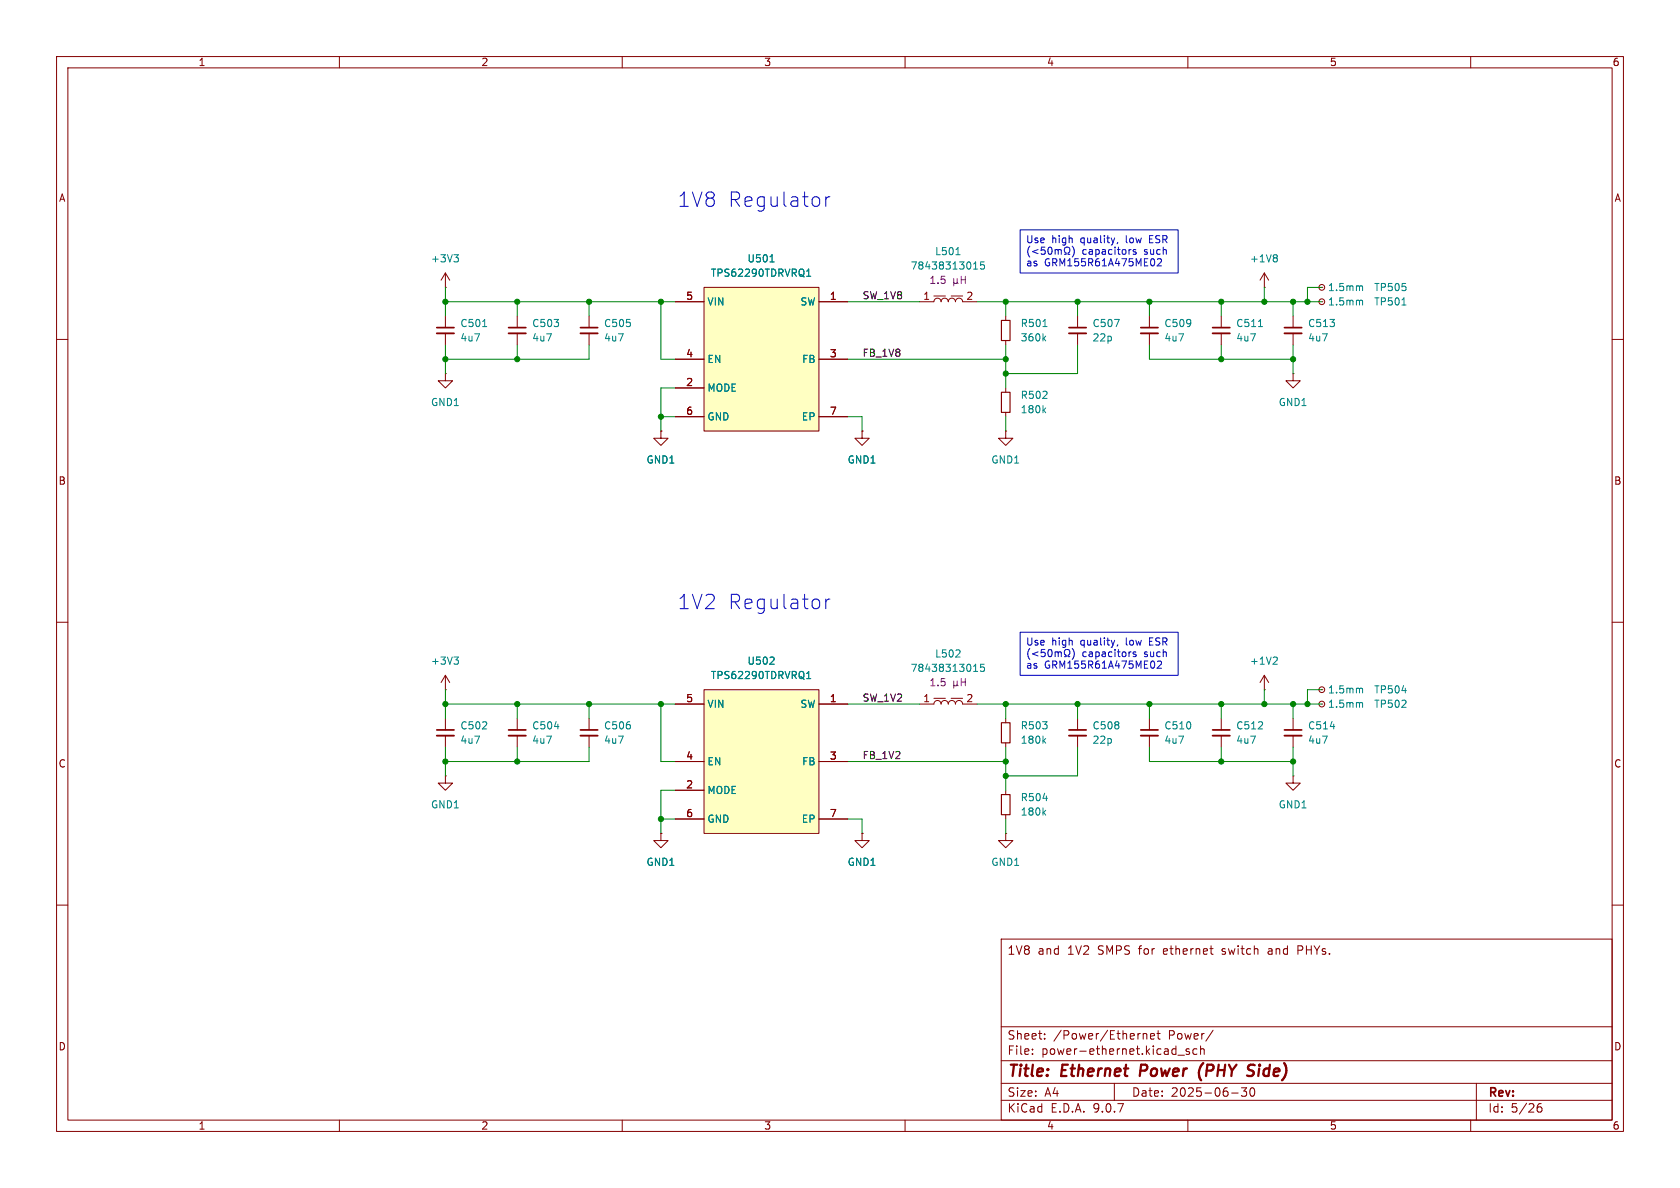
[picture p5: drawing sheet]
<svg xmlns="http://www.w3.org/2000/svg" width="297mm" height="210mm" viewBox="0 0 297 210" stroke-linecap="round" stroke-linejoin="round" font-family="sans-serif">
<path d="M0 0h297v210h-297z" fill="#fff" stroke="#fff" stroke-width=".18"/>
<g fill="none" stroke="#840000" stroke-width=".18">
<path d="M10 10h277v190h-277zM12 12h273v186h-273zM60 10v2M110 10v2M160 10v2M210 10v2M260 10v2M78.7 50.8h.1M78.7 48.3v2.5M78.7 55.9v2M78.7 58.9v2.1M78.7 48.3l-.7 1.2"/>
<path d="M78.7 48.3l.8 1.2M10 60h2M285 60h2M10 110h2M78.7 119.4l-.7 1.3M78.7 119.4l.8 1.3M78.7 119.4v2.5M285 110h2M78.7 121.9h.1M78.7 127v2M78.7 130v2.1M104.1 127v2"/>
<path d="M104.1 130v2.1M162.6 124.5h2.5a.64 .64 0 0 1 .6-.7 .64 .64 0 0 1 .7 .7 .64 .64 0 0 1 .6-.7 .64 .64 0 0 1 .6 .7 .64 .64 0 0 1 .7-.7 .64 .64 0 0 1 .6 .7 .64 .64 0 0 1 .6-.7 .64 .64 0 0 1 .7 .7h2.5M165.1 123.4h2M168.1 123.4h2.1M228.6 137.2v1.2h1.3l-1.3 1.3-1.3-1.3h1.3M228.6 137.2h.1M233.7 121.9h.1M233.7 124.5h.1M152.4 147.3v1.3h1.3l-1.3 1.3-1.3-1.3h1.3M152.4 147.3h.1M177.8 147.3v1.3h1.3l-1.3 1.3-1.3-1.3h1.3M177.8 147.3h.1"/>
<path d="M10 160h2M177 166h108v32h-108zM213.9 167.7h.6M214.3 168.7h.2M224.2 168.2v.4M229.5 168h.5M230 167.2h-.5v1.5M285 160h2M60 198v2M110 198v2M160 198v2M177 194.5h108"/>
<path d="M177 191.5h108M177 187.5h108M177 181.5h108M182.5 186.3v.1M182.5 185.5v.1M184.7 183.6v.1M184.7 182.8v.1M197 191.5v3M202.1 182.7v1M202.1 182.8l.2-.1 .4 .1v.9M203.4 183.2l.7-.1-.1-.3-.4-.1-.2 .2 .1 .7h.5M204.5 182.7h.6"/>
<path d="M204.7 182.2v1.3l.4 .2M208.2 186.5h1.2M210 198v2M210.2 185.5l-.3-.1-.2 .2v.2l.5 .2v.3h-.5M211.6 185.5l-.4-.1-.3 .3v.4l.1 .2h.6M212.2 185.5l.3-.1 .3 .1 .1 .9M212.2 184.9v1.5M214.5 182.1l-1.3 2M217.7 193.2h1.2M220.4 192.3l-.5 .6 .4 .1v.7l-.2 .1h-.4l-.2-.1M221.5 192.3a.94 .94 0 0 1 0 1.5 .81 .81 0 0 1-.4-1.4M260 198v2"/>
<path d="M261 191.5v6.5M271.7 196l.3-.3h.5l.1 .3v.3l-.3 .3-.4-.1-.2-.2M272.5 195.1a.59 .59 0 0 0-.8 .6"/>
<circle cx="233.7" cy="121.9" r=".51"/>
<circle cx="233.7" cy="124.5" r=".51"/>
</g>
<path d="M201.7 188.2l-.2 2M212.7 187.9a2.35 2.35 0 0 0-.4 3.1M221.5 189.4a.44 .44 0 0 1 0 .6M221.6 188.2l.2 .1" fill="none" stroke="#840000" stroke-width=".4"/>
<g fill="none" stroke="#008484" stroke-width=".18">
<path d="M80.3 45h.7l-.4 .5M80.8 45.5l.2 .3v.3l-.2 .2M85.3 57.7h.7M80.3 116.1h.7l-.4 .5M80.8 116.6l.2 .3v.3l-.2 .2M168.9 116.1h.8M169.7 115v.4M172.1 118.7h.7M172.2 117.7l.3-.3v1.3M174 117.4h-.6l-.1 .6 .2-.1 .4 .1 .2 .1-.1 .5-.2 .1-.5-.1M240.5 121.7l.4 .1v.7M240.5 124.2l.4 .2v.6"/>
<path d="M247.8 122.1h.8"/>
</g>
<path d="M77.2 57.9h3.1M77.2 129h3.1M102.6 129h3.1" fill="none" stroke="#840000" stroke-width=".3"/>
<path d="M77.2 58.9h3.1M77.2 130h3.1M102.6 130h3.1" fill="none" stroke="#840000" stroke-width=".33"/>
<path d="M169.9 120v1.2M170.7 120v1.2M168.6 120.4v1.3M168.6 121l.2 .2h.2l.2-.2M169.2 121l.2 .2M169.2 120.4v.6M169.9 120.6h.8" fill="none" stroke="#840084" stroke-width=".18"/>
<path d="M124.5 121.9h20.3v25.4h-20.3z" fill="#ffffc2"/>
<g fill="none" stroke="#840000" stroke-width=".18">
<path d="M91.4 55.9v2M91.4 58.9v2.1M104.1 55.9v2M104.1 58.9v2.1M162.6 53.3h2.5a.64 .64 0 0 1 .6-.6 .64 .64 0 0 1 .7 .6 .64 .64 0 0 1 .6-.6 .64 .64 0 0 1 .6 .6 .64 .64 0 0 1 .7-.6 .64 .64 0 0 1 .6 .6 .64 .64 0 0 1 .6-.6 .64 .64 0 0 1 .7 .6h2.5M165.1 52.3h2M168.1 52.3h2.1M177.8 55.9v.7M116.8 76.2v1.3h1.3l-1.3 1.2-1.2-1.2h1.2M116.8 76.2h.1M152.4 76.2v1.3h1.3l-1.3 1.2-1.3-1.2h1.3M152.4 76.2h.1"/>
<path d="M177.8 76.2v1.3h1.3l-1.3 1.2-1.3-1.2h1.3M177.8 76.2h.1M177.8 60.2v.8M177.8 68.6v.7M177.8 72.9v.8M223.5 119.4l-.7 1.3M223.5 119.4l.8 1.3M223.5 119.4v2.5M78.7 137.2v1.2h-1.2l1.2 1.3 1.3-1.3h-1.3M78.7 137.2h.1M91.4 127v2M91.4 130v2.1"/>
<path d="M119.4 124.5h5.1M119.4 134.6h5.1M119.4 139.7h5.1M124.5 121.9h20.3v25.4h-20.3zM144.8 124.5h5.1M144.8 134.6h5.1M177.8 127v.8M177.8 131.3v.8M177.8 139.7v.8M190.5 127v2M190.5 130v2.1M203.2 127v2"/>
<path d="M203.2 130v2.1M215.9 127v2M215.9 130v2.1M223.5 121.9h.1M228.6 127v2M228.6 130v2.1M116.8 147.3v1.3h1.3l-1.3 1.3-1.2-1.3h1.2M116.8 147.3h.1M119.4 144.8h5.1M144.8 144.8h5.1M177.8 144v.8"/>
</g>
<g fill="none" stroke="#008484" stroke-width=".18">
<path d="M169 45h.7M172.1 47.6h.7M172.2 46.6l.3-.3v1.3M174 46.3h-.6l-.1 .6 .2-.1h.4l.2 .2-.1 .4-.2 .2-.5-.2M184.4 57.7h.7M184.5 59.8l.4 .5M184.9 59.4l-.5 .5M184.5 72.5l.4 .5M184.9 72.1l-.5 .5M136.1 117.4h.8M136.8 116.3v.4M142.6 120h.7"/>
<path d="M142.6 119.1l.4-.4v1.3M225.6 116.1l.2 .3v.3l-.8 .7h.8M98 128.4h.8M184.5 130.9l.4 .5M184.9 130.5l-.5 .5M235.2 128.4h.8M184.4 141.1h.8M184.5 143.6l.4 .5M184.9 143.2l-.5 .5"/>
</g>
<path d="M89.9 57.9h3.1M102.6 57.9h3.1M89.9 129h3.1M189 129h3M201.7 129h3M214.4 129h3M227.1 129h3" fill="none" stroke="#840000" stroke-width=".3"/>
<path d="M89.9 58.9h3.1M102.6 58.9h3.1M89.9 130h3.1M189 130h3M201.7 130h3M214.4 130h3M227.1 130h3" fill="none" stroke="#840000" stroke-width=".33"/>
<path d="M177 56.6h1.6v3.6h-1.6zM177 69.3h1.6v3.6h-1.6zM177 127.8h1.6v3.5h-1.6zM177 140.5h1.6v3.5h-1.6z" fill="none" stroke="#840000" stroke-width=".2"/>
<path d="M168.6 49.3v1.2M168.6 49.9l.2 .2h.2l.2-.2M169.2 49.9l.2 .2M169.2 49.3v.6M169.9 48.8v1.3M169.9 49.4h.8M170.7 48.8v1.3" fill="none" stroke="#840084" stroke-width=".18"/>
<path d="M124.5 50.8h20.3v25.4h-20.3z" fill="#ffffc2"/>
<g fill="none" stroke="#840000" stroke-width=".18">
<path d="M119.4 53.3h5.1M124.5 50.8h20.3v25.4h-20.3zM144.8 53.3h5.1M190.5 55.9v2M190.5 58.9v2.1M203.2 55.9v2M203.2 58.9v2.1M215.9 55.9v2M215.9 58.9v2.1M223.5 50.8h.1M223.5 48.3l-.7 1.2M223.5 48.3l.8 1.2"/>
<path d="M223.5 48.3v2.5M228.6 55.9v2M228.6 58.9v2.1M233.7 50.8h.1M233.7 53.3h.1M78.7 66v1.3h-1.2l1.2 1.3 1.3-1.3h-1.3M78.7 66h.1M116.8 76.2h.1M119.4 63.5h5.1M119.4 68.6h5.1M119.4 73.7h5.1M144.8 63.5h5.1"/>
<path d="M144.8 73.7h5.1M152.4 76.2h.1M228.6 66v1.3h1.3l-1.3 1.3-1.3-1.3h1.3M228.6 66h.1M119.4 124.5h5.1M119.4 134.6h5.1M119.4 139.7h5.1M144.8 124.5h5.1M144.8 134.6h5.1M116.8 147.3h.1M119.4 144.8h5.1M144.8 144.8h5.1"/>
<path d="M152.4 147.3h.1"/>
<circle cx="233.7" cy="50.8" r=".51"/>
<circle cx="233.7" cy="53.3" r=".51"/>
</g>
<g fill="none" stroke="#008484" stroke-width=".18">
<path d="M136.1 46.3h.8M142.6 48.8h.7M142.6 47.9l.4-.3v1.2M197 56.5h.9l-.6 1.2M222.5 57.7h.7M225.6 45l.2 .3-.2 .3 .2 .2v.3l-.2 .2M240.5 50.5l.4 .2v.7M240.5 53.1l.4 .2v.6M247.8 53.9h.8M136.1 117.4h.8M136.8 116.3v.4M142.6 119.1l.4-.4v1.3"/>
<path d="M142.6 120h.7"/>
</g>
<path d="M189 57.9h3M201.7 57.9h3M214.4 57.9h3M227.1 57.9h3" fill="none" stroke="#840000" stroke-width=".3"/>
<path d="M189 58.9h3M201.7 58.9h3M214.4 58.9h3M227.1 58.9h3" fill="none" stroke="#840000" stroke-width=".33"/>
<g fill="none" stroke="#008400" stroke-width=".18">
<path d="M78.7 50.8v5.1M78.7 53.3h40.7M91.4 53.3v2.6M104.1 53.3v2.6M116.8 53.3v10.2h2.6M149.9 53.3h12.7M172.7 53.3h61M177.8 53.3v2.6M190.5 53.3v2.6M203.2 53.3v2.6M215.9 53.3v2.6M223.5 50.8v2.5"/>
<path d="M228.6 53.3v2.6M233.7 50.8h-2.6v2.5M78.7 61v5M91.4 61v2.5M104.1 61v2.5h-25.4M116.8 73.7h2.6M119.4 68.6h-2.6v7.6M149.9 63.5h27.9M149.9 73.7h2.5v2.5M177.8 61v7.6M177.8 73.7v2.5M190.5 61v5h-12.7"/>
<path d="M203.2 61v2.5h25.4M215.9 61v2.5M228.6 61v5M78.7 121.9v5.1M78.7 132.1v5.1M78.7 124.5h40.7M91.4 124.5v2.5M91.4 132.1v2.5M104.1 132.1v2.5h-25.4M104.1 124.5v2.5M116.8 124.5v10.1h2.6M119.4 139.7h-2.6v7.6"/>
<path d="M149.9 134.6h27.9M149.9 124.5h12.7M172.7 124.5h61M177.8 124.5v2.5M177.8 132.1v7.6M190.5 132.1v5.1h-12.7M190.5 124.5v2.5M203.2 132.1v2.5h25.4M203.2 124.5v2.5M215.9 124.5v2.5M215.9 132.1v2.5M223.5 121.9v2.6"/>
<path d="M228.6 124.5v2.5M228.6 132.1v5.1M233.7 121.9h-2.6v2.6M116.8 144.8h2.6M149.9 144.8h2.5v2.5M177.8 144.8v2.5"/>
</g>
<g fill="none" stroke="#0000c2" stroke-width=".18">
<path d="M146 34.8v1.7M146.7 34.8a.65 .65 0 0 0-.7 .5M180.3 40.6h28v7.7h-28zM181.8 43.9a1.48 1.48 0 0 0 .3 1.5M183.5 44.1l-1 .4 1 .3M184.1 43.7v.6l.1-.1h.5l.1 .5-.3 .3-.4-.2M185.4 43.8a.75 .75 0 0 0 .3 1.2l.2-.3 .1-.5M186.5 44.1v.9M187.1 44.3v.7M187.6 44.3v.7M188.2 44.1v.4l.3 .2v.3h-.3M189.1 44.1v.4l-.3 .2v.3h.3"/>
<path d="M189.7 43.8a1.47 1.47 0 0 1-.1 1.6M197.6 42.9l-.1 .2M199.8 44.1h.2M200.8 44.2l-.3-.1-.2 .2 .1 .2 .4 .1v.3h-.5M205.3 46v.3l-.7 .7h.7M146 105.9v1.7M146.7 105.9a.65 .65 0 0 0-.7 .5M180.3 111.8h28v7.6h-28zM181.8 115a1.48 1.48 0 0 0 .3 1.6M183.5 115.2l-1 .4 1 .4M184.1 114.8v.6l.1-.1 .5 .1 .1 .4-.3 .3-.4-.1M185.4 114.9a.75 .75 0 0 0 .3 1.2l.2-.3 .1-.5"/>
<path d="M186.5 115.2v.9M187.1 115.4v.7M187.6 115.4v.7M188.2 115.2v.5l.3 .1v.3h-.3M189.1 115.2v.5l-.3 .1v.3h.3M189.7 114.9a1.47 1.47 0 0 1-.1 1.7M197.6 114l-.1 .2M199.8 115.2h.2M200.8 115.3l-.3-.1-.2 .2 .1 .2 .4 .1v.3h-.5M205.3 117.1v.3l-.7 .7h.7"/>
</g>
<g fill="#008400" stroke="#008400" stroke-width=".18">
<circle cx="116.8" cy="124.5" r=".46"/>
<circle cx="104.1" cy="124.5" r=".46"/>
<circle cx="116.8" cy="144.8" r=".46"/>
<circle cx="91.4" cy="134.6" r=".46"/>
<circle cx="91.4" cy="124.5" r=".46"/>
<circle cx="78.7" cy="134.6" r=".46"/>
<circle cx="78.7" cy="124.5" r=".46"/>
<circle cx="203.2" cy="124.5" r=".46"/>
<circle cx="215.9" cy="124.5" r=".46"/>
<circle cx="228.6" cy="134.6" r=".46"/>
<circle cx="177.8" cy="137.2" r=".46"/>
<circle cx="177.8" cy="134.6" r=".46"/>
<circle cx="223.5" cy="124.5" r=".46"/>
<circle cx="228.6" cy="124.5" r=".46"/>
<circle cx="215.9" cy="134.6" r=".46"/>
<circle cx="177.8" cy="124.5" r=".46"/>
<circle cx="190.5" cy="124.5" r=".46"/>
<circle cx="231.1" cy="124.5" r=".46"/>
<circle cx="203.2" cy="53.3" r=".46"/>
<circle cx="190.5" cy="53.3" r=".46"/>
<circle cx="177.8" cy="53.3" r=".46"/>
<circle cx="116.8" cy="73.7" r=".46"/>
<circle cx="177.8" cy="63.5" r=".46"/>
<circle cx="223.5" cy="53.3" r=".46"/>
<circle cx="228.6" cy="53.3" r=".46"/>
<circle cx="177.8" cy="66" r=".46"/>
<circle cx="215.9" cy="53.3" r=".46"/>
<circle cx="215.9" cy="63.5" r=".46"/>
<circle cx="231.1" cy="53.3" r=".46"/>
<circle cx="228.6" cy="63.5" r=".46"/>
<circle cx="91.4" cy="53.3" r=".46"/>
<circle cx="104.1" cy="53.3" r=".46"/>
<circle cx="116.8" cy="53.3" r=".46"/>
<circle cx="78.7" cy="53.3" r=".46"/>
<circle cx="78.7" cy="63.5" r=".46"/>
<circle cx="91.4" cy="63.5" r=".46"/>
</g>
<g font-size="3.5" fill="#0000c2">
<text x="119.8" y="36.8">1V8</text>
<text x="128.7" y="36.8">Regulator</text>
<text x="119.8" y="107.9">1V2</text>
<text x="128.7" y="107.9">Regulator</text>
</g>
<g font-size="2.8" fill="#840000">
<text x="178" y="190.9">Title:</text>
<text x="187.7" y="190.9">Ethernet</text>
<text x="202.4" y="190.9">Power</text>
<text x="213.5" y="190.9">(PHY</text>
<text x="223" y="190.9">Side)</text>
</g>
<g font-size="2.1" fill="#840000">
<text x="178" y="169">1V8</text>
<text x="183.4" y="169">and</text>
<text x="188.8" y="169">1V2</text>
<text x="194.3" y="169">SMPS for</text>
<text x="206.1" y="169">ethernet</text>
<text x="216.6" y="169">switch</text>
<text x="224.9" y="169">and</text>
<text x="230.3" y="169">PHYs.</text>
<text x="178" y="184">Sheet:</text>
<text x="186.2" y="184">/Power/Ethernet</text>
<text x="206.6" y="184">Power/</text>
<text x="178" y="186.7">File:</text>
<text x="184.1" y="186.7">power-ethernet.kicad_sch</text>
<text x="178" y="196.9">KiCad</text>
<text x="178" y="194.1">Size:</text>
<text x="184.7" y="194.1">A4</text>
<text x="185.7" y="196.9">E.D.A.</text>
<text x="193.3" y="196.9">9.0.7</text>
<text x="200" y="194.1">Date:</text>
<text x="207" y="194.1">2025-06-30</text>
<text x="263" y="194.3">Rev:</text>
<text x="263" y="196.9">Id:</text>
<text x="267.1" y="196.9">5/26</text>
</g>
<g font-size="1.8" fill="#840000">
<text x="35" y="11.9">1</text>
<text x="85" y="11.9">2</text>
<text x="135" y="11.9">3</text>
<text x="185" y="11.9">4</text>
<text x="235" y="11.9">5</text>
<text x="285" y="11.9">6</text>
<text x="10.3" y="35.9">A</text>
<text x="285.3" y="35.9">A</text>
<text x="121.2" y="53.1">5</text>
<text x="146.6" y="53.1">1</text>
<text x="163.1" y="53.1">1</text>
<text x="170.7" y="53.1">2</text>
<text x="121.2" y="63.2">4</text>
<text x="146.6" y="63.2">3</text>
<text x="121.2" y="68.3">2</text>
<text x="121.2" y="73.4">6</text>
<text x="146.6" y="73.4">7</text>
<text x="10.3" y="85.9">B</text>
<text x="285.3" y="85.9">B</text>
<text x="121.2" y="124.2">5</text>
<text x="146.6" y="124.2">1</text>
<text x="163.1" y="124.2">1</text>
<text x="170.7" y="124.2">2</text>
<text x="10.3" y="135.9">C</text>
<text x="121.2" y="134.4">4</text>
<text x="146.6" y="134.4">3</text>
<text x="285.3" y="135.9">C</text>
<text x="121.2" y="139.4">2</text>
<text x="121.2" y="144.5">6</text>
<text x="146.6" y="144.5">7</text>
<text x="10.3" y="185.9">D</text>
<text x="285.3" y="185.9">D</text>
<text x="35" y="199.9">1</text>
<text x="85" y="199.9">2</text>
<text x="135" y="199.9">3</text>
<text x="185" y="199.9">4</text>
<text x="235" y="199.9">5</text>
<text x="285" y="199.9">6</text>
</g>
<g font-size="1.8" fill="#008484">
<text x="76.1" y="46.6">+3V3</text>
<text x="132" y="46.6">U501</text>
<text x="160.9" y="47.9">78438313015</text>
<text x="165.2" y="45.3">L501</text>
<text x="220.9" y="46.6">+1V8</text>
<text x="125.6" y="49.1">TPS62290TDRVRQ1</text>
<text x="234.7" y="51.7">1.5mm</text>
<text x="242.8" y="51.7">TP505</text>
<text x="81.3" y="58">C501</text>
<text x="94" y="58">C503</text>
<text x="106.7" y="58">C505</text>
<text x="125" y="54.2">VIN</text>
<text x="141.4" y="54.2">SW</text>
<text x="180.3" y="58">R501</text>
<text x="193" y="58">C507</text>
<text x="205.7" y="58">C509</text>
<text x="218.4" y="58">C511</text>
<text x="231.1" y="58">C513</text>
<text x="234.7" y="54.2">1.5mm</text>
<text x="242.8" y="54.2">TP501</text>
<text x="81.3" y="60.6">4u7</text>
<text x="94" y="60.6">4u7</text>
<text x="106.7" y="60.6">4u7</text>
<text x="125" y="64.4">EN</text>
<text x="141.7" y="64.4">FB</text>
<text x="180.3" y="60.6">360k</text>
<text x="193" y="60.6">22p</text>
<text x="205.7" y="60.6">4u7</text>
<text x="218.4" y="60.6">4u7</text>
<text x="231.1" y="60.6">4u7</text>
<text x="76.1" y="72">GND1</text>
<text x="125" y="69.4">MODE</text>
<text x="180.3" y="70.7">R502</text>
<text x="226" y="72">GND1</text>
<text x="125" y="74.5">GND</text>
<text x="141.6" y="74.5">EP</text>
<text x="180.3" y="73.3">180k</text>
<text x="114.2" y="82.1">GND1</text>
<text x="149.8" y="82.1">GND1</text>
<text x="175.2" y="82.1">GND1</text>
<text x="76.1" y="117.7">+3V3</text>
<text x="132" y="117.7">U502</text>
<text x="160.9" y="119">78438313015</text>
<text x="165.2" y="116.4">L502</text>
<text x="220.9" y="117.7">+1V2</text>
<text x="125" y="125.3">VIN</text>
<text x="125.6" y="120.2">TPS62290TDRVRQ1</text>
<text x="141.4" y="125.3">SW</text>
<text x="234.7" y="122.8">1.5mm</text>
<text x="234.7" y="125.3">1.5mm</text>
<text x="242.8" y="122.8">TP504</text>
<text x="242.8" y="125.3">TP502</text>
<text x="81.3" y="129.1">C502</text>
<text x="81.3" y="131.7">4u7</text>
<text x="94" y="129.1">C504</text>
<text x="94" y="131.7">4u7</text>
<text x="106.7" y="129.1">C506</text>
<text x="106.7" y="131.7">4u7</text>
<text x="180.3" y="129.1">R503</text>
<text x="180.3" y="131.7">180k</text>
<text x="193" y="129.1">C508</text>
<text x="193" y="131.7">22p</text>
<text x="205.7" y="129.1">C510</text>
<text x="205.7" y="131.7">4u7</text>
<text x="218.4" y="129.1">C512</text>
<text x="218.4" y="131.7">4u7</text>
<text x="231.1" y="129.1">C514</text>
<text x="231.1" y="131.7">4u7</text>
<text x="125" y="135.5">EN</text>
<text x="141.7" y="135.5">FB</text>
<text x="76.1" y="143.1">GND1</text>
<text x="125" y="140.6">MODE</text>
<text x="180.3" y="141.8">R504</text>
<text x="226" y="143.1">GND1</text>
<text x="125" y="145.6">GND</text>
<text x="141.6" y="145.6">EP</text>
<text x="180.3" y="144.4">180k</text>
<text x="114.2" y="153.3">GND1</text>
<text x="149.8" y="153.3">GND1</text>
<text x="175.2" y="153.3">GND1</text>
</g>
<g font-size="1.8" fill="#0000c2">
<text x="181.3" y="43.3">Use</text>
<text x="181.3" y="47.4">as</text>
<text x="184.6" y="47.4">GRM155R61A475ME02</text>
<text x="185.9" y="43.3">high</text>
<text x="191.1" y="43.3">quality,</text>
<text x="191.3" y="45.4">capacitors</text>
<text x="199.3" y="43.3">low</text>
<text x="202.4" y="45.4">such</text>
<text x="203.6" y="43.3">ESR</text>
<text x="181.3" y="114.4">Use</text>
<text x="181.3" y="118.5">as</text>
<text x="184.6" y="118.5">GRM155R61A475ME02</text>
<text x="185.9" y="114.4">high</text>
<text x="191.1" y="114.4">quality,</text>
<text x="191.3" y="116.5">capacitors</text>
<text x="199.3" y="114.4">low</text>
<text x="202.4" y="116.5">such</text>
<text x="203.6" y="114.4">ESR</text>
</g>
<g font-size="1.8">
<text x="152.4" y="53">SW_1V8</text>
<text x="152.4" y="63.2">FB_1V8</text>
<text x="152.4" y="124.1">SW_1V2</text>
<text x="152.4" y="134.3">FB_1V2</text>
</g>
<g font-size="1.8" fill="#840084">
<text x="164.2" y="50.4">1.5</text>
<text x="164.2" y="121.5">1.5</text>
</g>
</svg>
